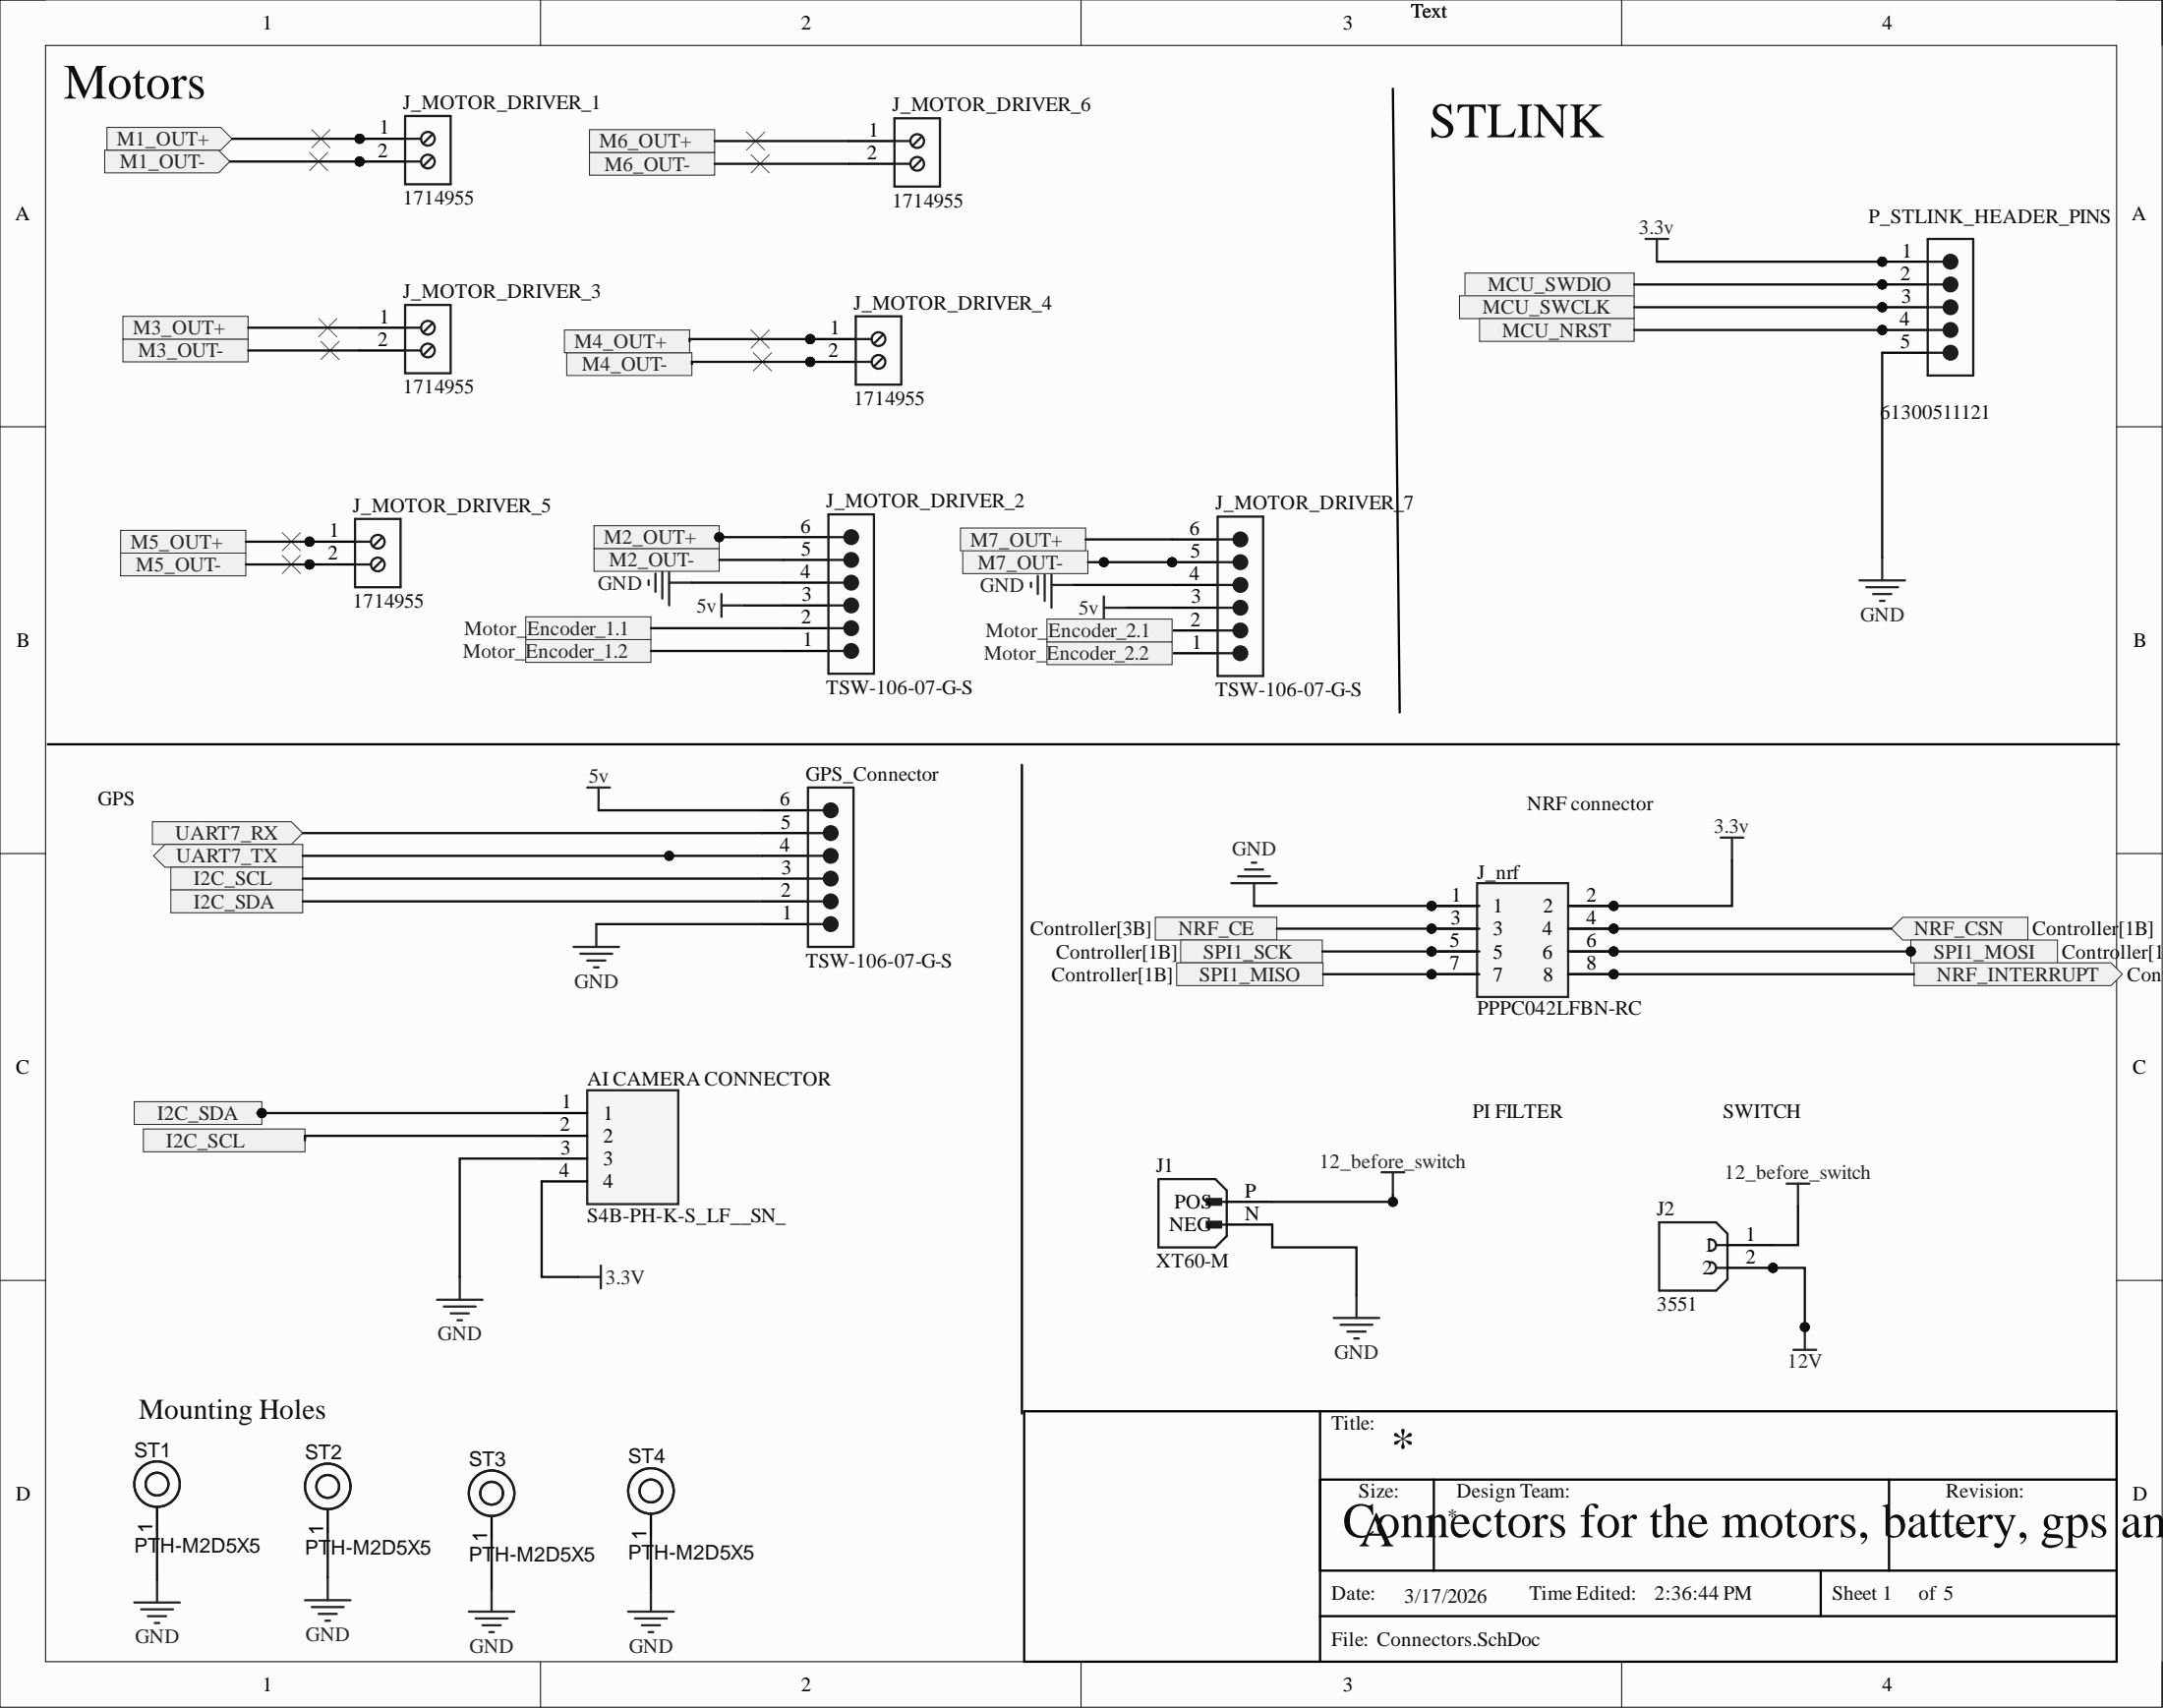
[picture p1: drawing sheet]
<svg xmlns="http://www.w3.org/2000/svg" width="241mm" height="190mm" viewBox="0 0 241 190" stroke-linecap="round" stroke-linejoin="round" font-family="sans-serif">
<path d="M0 0h241.2v190.4h-241.2z" fill-rule="evenodd" fill="#fcfcfc"/>
<path d="M0 0h241.2v190.4h-241.2z" fill="none" stroke="#000" stroke-width=".11"/>
<path d="M5.1 5.1h231v180.2h-231z" fill-rule="evenodd" fill="#fcfcfc"/>
<g fill="none" stroke="#000" stroke-width=".11">
<path d="M0 0h5.1M60.3 0v5.1M120.6 0v5.1M180.9 0v5.1M236.1 0h5.1v5.1M5.1 5.1h231v180.2h-231zM0 47.6h5.1M236.1 47.6h5.1M0 95.2h5.1M236.1 95.2h5.1M0 142.8h5.1M236.1 142.8h5.1"/>
<path d="M60.3 185.3v5.1M120.6 185.3v5.1M180.9 185.3v5.1M241.2 185.3v5.1"/>
</g>
<path d="M114.3 157.4h121.8v27.9h-121.8zM147.3 157.4v27.9M147.3 175.2h88.8M147.3 165h88.8M160 165v10.2M203.1 175.2v5.1M210.7 165v10.2M147.3 180.3h88.8" fill="none" stroke="#000" stroke-width=".25"/>
<path d="M11.7 16.7h12.7l1.2 1.3-1.2 1.3h-12.7z" fill-rule="evenodd" fill="#f0f0f0"/>
<path d="M11.7 16.7h12.7l1.2 1.3-1.2 1.3h-12.7z" fill="none" stroke="#262626" stroke-width=".11"/>
<path d="M11.9 14.2h12.7l1.3 1.3-1.3 1.2h-12.7z" fill-rule="evenodd" fill="#f0f0f0"/>
<path d="M11.9 14.2h12.7l1.3 1.3-1.3 1.2h-12.7z" fill="none" stroke="#262626" stroke-width=".11"/>
<path d="M13.7 37.8h14v2.6h-14z" fill-rule="evenodd" fill="#f0f0f0"/>
<path d="M13.7 37.8h14v2.6h-14z" fill="none" stroke="#262626" stroke-width=".11"/>
<path d="M13.7 35.3h14v2.5h-14z" fill-rule="evenodd" fill="#f0f0f0"/>
<path d="M13.7 35.3h14v2.5h-14z" fill="none" stroke="#262626" stroke-width=".11"/>
<path d="M63.2 39.3h14v2.6h-14z" fill-rule="evenodd" fill="#f0f0f0"/>
<path d="M63.2 39.3h14v2.6h-14z" fill="none" stroke="#262626" stroke-width=".11"/>
<path d="M63 36.8h13.9v2.5h-13.9z" fill-rule="evenodd" fill="#f0f0f0"/>
<path d="M63 36.8h13.9v2.5h-13.9z" fill="none" stroke="#262626" stroke-width=".11"/>
<path d="M13.5 61.7h13.9v2.5h-13.9z" fill-rule="evenodd" fill="#f0f0f0"/>
<path d="M13.5 61.7h13.9v2.5h-13.9z" fill="none" stroke="#262626" stroke-width=".11"/>
<path d="M13.5 59.1h13.9v2.6h-13.9z" fill-rule="evenodd" fill="#f0f0f0"/>
<path d="M13.5 59.1h13.9v2.6h-13.9z" fill="none" stroke="#262626" stroke-width=".11"/>
<path d="M17 91.6h15.5l1.3 1.3-1.3 1.3h-15.5z" fill-rule="evenodd" fill="#f0f0f0"/>
<path d="M17 91.6h15.5l1.3 1.3-1.3 1.3h-15.5z" fill="none" stroke="#262626" stroke-width=".11"/>
<path d="M17.1 95.5l1.3-1.3h15.4v2.5h-15.4z" fill-rule="evenodd" fill="#f0f0f0"/>
<path d="M17.1 95.5l1.3-1.3h15.4v2.5h-15.4z" fill="none" stroke="#262626" stroke-width=".11"/>
<path d="M65.5 87.8h2.5M66.8 87.8v2.6" fill="none" stroke="#262626" stroke-width=".25"/>
<path d="M19.1 96.7h14.7v2.6h-14.7z" fill-rule="evenodd" fill="#f0f0f0"/>
<path d="M19.1 96.7h14.7v2.6h-14.7z" fill="none" stroke="#262626" stroke-width=".11"/>
<path d="M19.1 99.3h14.7v2.5h-14.7z" fill-rule="evenodd" fill="#f0f0f0"/>
<path d="M19.1 99.3h14.7v2.5h-14.7z" fill="none" stroke="#262626" stroke-width=".11"/>
<path d="M5.3 83h231.1M114 85.3v72.4" fill="none" stroke="#000" stroke-width=".25"/>
<path d="M163.4 30.5h18.9v2.5h-18.9z" fill-rule="evenodd" fill="#f0f0f0"/>
<path d="M163.4 30.5h18.9v2.5h-18.9z" fill="none" stroke="#262626" stroke-width=".11"/>
<path d="M162.8 33h19.5v2.5h-19.5z" fill-rule="evenodd" fill="#f0f0f0"/>
<path d="M162.8 33h19.5v2.5h-19.5z" fill="none" stroke="#262626" stroke-width=".11"/>
<path d="M165.1 35.5h17.2v2.6h-17.2z" fill-rule="evenodd" fill="#f0f0f0"/>
<path d="M165.1 35.5h17.2v2.6h-17.2z" fill="none" stroke="#262626" stroke-width=".11"/>
<circle cx="210" cy="31.7" r=".51" fill="#0e0e0e"/>
<circle cx="210" cy="31.7" r=".51" fill="none" stroke="#0e0e0e" stroke-width=".11"/>
<circle cx="210" cy="29.2" r=".51" fill="#0e0e0e"/>
<circle cx="210" cy="29.2" r=".51" fill="none" stroke="#0e0e0e" stroke-width=".11"/>
<circle cx="210" cy="34.3" r=".51" fill="#0e0e0e"/>
<circle cx="210" cy="34.3" r=".51" fill="none" stroke="#0e0e0e" stroke-width=".11"/>
<circle cx="210" cy="36.8" r=".51" fill="#0e0e0e"/>
<circle cx="210" cy="36.8" r=".51" fill="none" stroke="#0e0e0e" stroke-width=".11"/>
<path d="M210 31.7h5.1" fill="none" stroke="#000" stroke-width=".25"/>
<circle cx="210" cy="31.7" r=".51" fill="#0e0e0e"/>
<circle cx="210" cy="31.7" r=".51" fill="none" stroke="#0e0e0e" stroke-width=".11"/>
<path d="M210 29.2h5.1" fill="none" stroke="#000" stroke-width=".25"/>
<circle cx="210" cy="29.2" r=".51" fill="#0e0e0e"/>
<circle cx="210" cy="29.2" r=".51" fill="none" stroke="#0e0e0e" stroke-width=".11"/>
<path d="M215.1 31.7h1.7" fill="none" stroke="#1c1c1c" stroke-width=".25"/>
<circle cx="217.6" cy="31.7" r=".76" fill="#1c1c1c"/>
<g fill="none" stroke="#1c1c1c" stroke-width=".25">
<path d="M215.1 29.2h1.7"/>
<circle cx="217.6" cy="31.7" r=".76"/>
</g>
<path d="M210 34.3h5.1" fill="none" stroke="#000" stroke-width=".25"/>
<circle cx="210" cy="34.3" r=".51" fill="#0e0e0e"/>
<circle cx="210" cy="34.3" r=".51" fill="none" stroke="#0e0e0e" stroke-width=".11"/>
<path d="M215.1 34.3h1.7" fill="none" stroke="#1c1c1c" stroke-width=".25"/>
<circle cx="217.6" cy="34.3" r=".76" fill="#1c1c1c"/>
<circle cx="217.6" cy="34.3" r=".76" fill="none" stroke="#1c1c1c" stroke-width=".25"/>
<path d="M210 36.8h5.1" fill="none" stroke="#000" stroke-width=".25"/>
<circle cx="210" cy="36.8" r=".51" fill="#0e0e0e"/>
<circle cx="210" cy="36.8" r=".51" fill="none" stroke="#0e0e0e" stroke-width=".11"/>
<path d="M215.1 36.8h1.7" fill="none" stroke="#1c1c1c" stroke-width=".25"/>
<circle cx="217.6" cy="36.8" r=".76" fill="#1c1c1c"/>
<g fill="none" stroke="#1c1c1c" stroke-width=".25">
<path d="M215.1 39.3h1.7"/>
<circle cx="217.6" cy="36.8" r=".76"/>
</g>
<path d="M210 39.3h5.1" fill="none" stroke="#000" stroke-width=".25"/>
<circle cx="217.6" cy="39.3" r=".76" fill="#1c1c1c"/>
<g fill="none" stroke="#1c1c1c" stroke-width=".25">
<path d="M215.1 26.6h5v15.3h-5z"/>
<circle cx="217.6" cy="39.3" r=".76"/>
</g>
<circle cx="217.6" cy="29.2" r=".76" fill="#1c1c1c"/>
<circle cx="217.6" cy="29.2" r=".76" fill="none" stroke="#1c1c1c" stroke-width=".25"/>
<path d="M183.6 26.6h2.5M184.8 26.6v2.6M207.4 64.7h5.1M208.2 65.5h3.6M209 66.3h2M209.7 67h.5M210 62.2v2.5" fill="none" stroke="#262626" stroke-width=".25"/>
<path d="M128.9 102.3h13.5v2.5h-13.5z" fill-rule="evenodd" fill="#f0f0f0"/>
<path d="M128.9 102.3h13.5v2.5h-13.5z" fill="none" stroke="#262626" stroke-width=".11"/>
<path d="M191.9 93.4h2.6M193.2 93.4v2.6" fill="none" stroke="#262626" stroke-width=".25"/>
<path d="M211 103.6l1.3-1.3h13.9v2.5h-13.9z" fill-rule="evenodd" fill="#f0f0f0"/>
<path d="M211 103.6l1.3-1.3h13.9v2.5h-13.9z" fill="none" stroke="#262626" stroke-width=".11"/>
<path d="M213.5 107.4h22l1.3 1.3-1.3 1.2h-22z" fill-rule="evenodd" fill="#f0f0f0"/>
<path d="M213.5 107.4h22l1.3 1.3-1.3 1.2h-22z" fill="none" stroke="#262626" stroke-width=".11"/>
<path d="M15 122.9h14.2v2.5h-14.2z" fill-rule="evenodd" fill="#f0f0f0"/>
<path d="M15 122.9h14.2v2.5h-14.2z" fill="none" stroke="#262626" stroke-width=".11"/>
<circle cx="29.2" cy="124.1" r=".51" fill="#0e0e0e"/>
<circle cx="29.2" cy="124.1" r=".51" fill="none" stroke="#0e0e0e" stroke-width=".11"/>
<path d="M16 125.9h18v2.6h-18z" fill-rule="evenodd" fill="#f0f0f0"/>
<path d="M16 125.9h18v2.6h-18z" fill="none" stroke="#262626" stroke-width=".11"/>
<g fill="none" stroke="#262626" stroke-width=".25">
<path d="M137.4 98.5h5M138.1 97.7h3.6M138.9 97h2M139.6 96.2h.6M139.9 98.5v2.5M64 105.6h5.1M64.7 106.4h3.6M65.5 107.1h2M66.3 107.9h.5M66.5 103.1v2.5M154.1 130.7h2.6M155.4 130.7v2.6"/>
<path d="M48.7 145h5.1M49.5 145.7h3.6M50.3 146.5h2M51 147.3h.5M51.3 142.4v2.6M64.5 142.4h2.5M67 141.2v2.5M148.8 147h5.1M149.5 147.8h3.6M150.3 148.5h2M151.1 149.3h.5M151.3 144.5v2.5"/>
</g>
<path d="M155.4 9.9l.7 69.6" fill="none" stroke="#000" stroke-width=".25"/>
<path d="M131.7 104.8h15.8v2.6h-15.8z" fill-rule="evenodd" fill="#f0f0f0"/>
<path d="M131.7 104.8h15.8v2.6h-15.8z" fill="none" stroke="#262626" stroke-width=".11"/>
<path d="M131.3 107.4h16.3v2.5h-16.3z" fill-rule="evenodd" fill="#f0f0f0"/>
<path d="M131.3 107.4h16.3v2.5h-16.3z" fill="none" stroke="#262626" stroke-width=".11"/>
<path d="M213.2 104.8h16.3v2.6h-16.3z" fill-rule="evenodd" fill="#f0f0f0"/>
<path d="M213.2 104.8h16.3v2.6h-16.3z" fill="none" stroke="#262626" stroke-width=".11"/>
<circle cx="213.2" cy="106.1" r=".51" fill="#0e0e0e"/>
<circle cx="213.2" cy="106.1" r=".51" fill="none" stroke="#0e0e0e" stroke-width=".11"/>
<g fill="none" stroke="#4c4c4c" stroke-width=".11">
<path d="M34.5 17l2.1 2M34.8 14.5l2 2M36.6 17l-2.1 2M36.8 14.5l-2 2M83.3 14.7l2 2M83.8 17.3l2 2M85.3 14.7l-2 2M85.8 17.3l-2 2M35.5 35.5l2.1 2.1M35.8 38.1l2 2M37.6 35.5l-2.1 2.1M37.8 38.1l-2 2"/>
<path d="M83.8 36.8l2 2M84 39.3l2.1 2.1M85.8 36.8l-2 2M86.1 39.3l-2.1 2.1M31.5 59.4l2 2M33.5 59.4l-2 2M31.5 61.9l2 2.1M33.5 61.9l-2 2.1"/>
</g>
<path d="M65.5 121.6h10.2v12.7h-10.2z" fill-rule="evenodd" fill="#f5f5f5"/>
<path d="M65.5 121.6h10.2v12.7h-10.2z" fill="none" stroke="#262626" stroke-width=".25"/>
<path d="M60.4 124.1h5.1M60.4 126.7h5.1M60.4 129.2h5.1M60.4 131.8h5.1" fill="none" stroke="#000" stroke-width=".25"/>
<circle cx="34.5" cy="60.4" r=".51" fill="#0e0e0e"/>
<circle cx="34.5" cy="60.4" r=".51" fill="none" stroke="#0e0e0e" stroke-width=".11"/>
<circle cx="34.5" cy="63" r=".51" fill="#0e0e0e"/>
<circle cx="34.5" cy="63" r=".51" fill="none" stroke="#0e0e0e" stroke-width=".11"/>
<path d="M34.5 60.4h5.1" fill="none" stroke="#000" stroke-width=".25"/>
<circle cx="34.5" cy="60.4" r=".51" fill="#0e0e0e"/>
<circle cx="34.5" cy="60.4" r=".51" fill="none" stroke="#0e0e0e" stroke-width=".11"/>
<path d="M34.5 63h5.1" fill="none" stroke="#000" stroke-width=".25"/>
<circle cx="34.5" cy="63" r=".51" fill="#0e0e0e"/>
<circle cx="34.5" cy="63" r=".51" fill="none" stroke="#0e0e0e" stroke-width=".11"/>
<circle cx="42.1" cy="60.4" r=".76" fill="#fefefe"/>
<g fill="none" stroke="#1c1c1c" stroke-width=".25">
<path d="M42.7 59.9l-1.1 1.1"/>
<circle cx="42.1" cy="60.4" r=".76"/>
</g>
<circle cx="42.1" cy="63" r=".76" fill="#fefefe"/>
<g fill="none" stroke="#1c1c1c" stroke-width=".25">
<path d="M39.6 57.9h5.1v7.6h-5.1zM39.6 60.4h1.8M39.6 63h1.8M42.7 62.4l-1.1 1.1"/>
<circle cx="42.1" cy="63" r=".76"/>
</g>
<path d="M40.1 36.6h5.1M40.1 39.1h5.1" fill="none" stroke="#000" stroke-width=".25"/>
<circle cx="47.7" cy="36.6" r=".76" fill="#fefefe"/>
<g fill="none" stroke="#1c1c1c" stroke-width=".25">
<path d="M48.3 36l-1.1 1.1"/>
<circle cx="47.7" cy="36.6" r=".76"/>
</g>
<circle cx="47.7" cy="39.1" r=".76" fill="#fefefe"/>
<g fill="none" stroke="#1c1c1c" stroke-width=".25">
<path d="M45.2 36.6h1.8M45.2 39.1h1.8M45.2 34h5.1v7.6h-5.1zM48.3 38.6l-1.1 1"/>
<circle cx="47.7" cy="39.1" r=".76"/>
</g>
<circle cx="40.1" cy="15.5" r=".51" fill="#0e0e0e"/>
<circle cx="40.1" cy="15.5" r=".51" fill="none" stroke="#0e0e0e" stroke-width=".11"/>
<circle cx="40.1" cy="18" r=".51" fill="#0e0e0e"/>
<circle cx="40.1" cy="18" r=".51" fill="none" stroke="#0e0e0e" stroke-width=".11"/>
<path d="M40.1 15.5h5.1" fill="none" stroke="#000" stroke-width=".25"/>
<circle cx="40.1" cy="15.5" r=".51" fill="#0e0e0e"/>
<circle cx="40.1" cy="15.5" r=".51" fill="none" stroke="#0e0e0e" stroke-width=".11"/>
<path d="M40.1 18h5.1" fill="none" stroke="#000" stroke-width=".25"/>
<circle cx="40.1" cy="18" r=".51" fill="#0e0e0e"/>
<circle cx="40.1" cy="18" r=".51" fill="none" stroke="#0e0e0e" stroke-width=".11"/>
<circle cx="47.7" cy="15.5" r=".76" fill="#fefefe"/>
<g fill="none" stroke="#1c1c1c" stroke-width=".25">
<path d="M48.3 14.9l-1.1 1.1"/>
<circle cx="47.7" cy="15.5" r=".76"/>
</g>
<circle cx="47.7" cy="18" r=".76" fill="#fefefe"/>
<g fill="none" stroke="#1c1c1c" stroke-width=".25">
<path d="M45.2 15.5h1.8M45.2 18h1.8M45.2 12.9h5.1v7.7h-5.1zM48.3 17.5l-1.1 1.1"/>
<circle cx="47.7" cy="18" r=".76"/>
</g>
<path d="M94.7 15.7h5.1M94.7 18.3h5.1" fill="none" stroke="#000" stroke-width=".25"/>
<circle cx="102.3" cy="15.7" r=".76" fill="#fefefe"/>
<g fill="none" stroke="#1c1c1c" stroke-width=".25">
<path d="M102.9 15.2l-1.1 1.1"/>
<circle cx="102.3" cy="15.7" r=".76"/>
</g>
<circle cx="102.3" cy="18.3" r=".76" fill="#fefefe"/>
<g fill="none" stroke="#1c1c1c" stroke-width=".25">
<path d="M99.8 15.7h1.8M99.8 18.3h1.8M99.8 13.2h5.1v7.6h-5.1zM102.9 17.7l-1.1 1.1"/>
<circle cx="102.3" cy="18.3" r=".76"/>
</g>
<circle cx="90.4" cy="37.8" r=".51" fill="#0e0e0e"/>
<circle cx="90.4" cy="37.8" r=".51" fill="none" stroke="#0e0e0e" stroke-width=".11"/>
<circle cx="90.4" cy="40.4" r=".51" fill="#0e0e0e"/>
<circle cx="90.4" cy="40.4" r=".51" fill="none" stroke="#0e0e0e" stroke-width=".11"/>
<path d="M90.4 37.8h5.1" fill="none" stroke="#000" stroke-width=".25"/>
<circle cx="90.4" cy="37.8" r=".51" fill="#0e0e0e"/>
<circle cx="90.4" cy="37.8" r=".51" fill="none" stroke="#0e0e0e" stroke-width=".11"/>
<path d="M90.4 40.4h5.1" fill="none" stroke="#000" stroke-width=".25"/>
<circle cx="90.4" cy="40.4" r=".51" fill="#0e0e0e"/>
<circle cx="90.4" cy="40.4" r=".51" fill="none" stroke="#0e0e0e" stroke-width=".11"/>
<circle cx="98" cy="37.8" r=".76" fill="#fefefe"/>
<g fill="none" stroke="#1c1c1c" stroke-width=".25">
<path d="M98.5 37.3l-1 1.1"/>
<circle cx="98" cy="37.8" r=".76"/>
</g>
<circle cx="98" cy="40.4" r=".76" fill="#fefefe"/>
<g fill="none" stroke="#1c1c1c" stroke-width=".25">
<path d="M95.5 37.8h1.7M95.5 35.3h5v7.6h-5zM98.5 39.8l-1 1.1M95.5 40.4h1.7"/>
<circle cx="98" cy="40.4" r=".76"/>
</g>
<path d="M134.6 136.3h1.6v.6h-1.6z" fill-rule="evenodd" fill="#1c1c1c"/>
<path d="M134.6 136.3h1.6v.6h-1.6z" fill="none" stroke="#1c1c1c" stroke-width=".25"/>
<path d="M134.6 133.7h1.6v.7h-1.6z" fill-rule="evenodd" fill="#1c1c1c"/>
<path d="M129.2 131.5h6.4l1.3 1.3v5.1l-1.3 1.2h-6.4zM134.6 133.7h1.6v.7h-1.6zM134.9 136.6h2M134.9 134h2" fill="none" stroke="#1c1c1c" stroke-width=".25"/>
<path d="M136.9 134h5M136.9 136.6h5" fill="none" stroke="#000" stroke-width=".25"/>
<circle cx="130.8" cy="62.7" r=".51" fill="#0e0e0e"/>
<circle cx="130.8" cy="62.7" r=".51" fill="none" stroke="#0e0e0e" stroke-width=".11"/>
<path d="M130.8 72.9h5M130.8 70.3h5M130.8 67.8h5M130.8 65.2h5M130.8 62.7h5" fill="none" stroke="#000" stroke-width=".25"/>
<circle cx="130.8" cy="62.7" r=".51" fill="#0e0e0e"/>
<circle cx="130.8" cy="62.7" r=".51" fill="none" stroke="#0e0e0e" stroke-width=".11"/>
<path d="M130.8 60.2h5" fill="none" stroke="#000" stroke-width=".25"/>
<path d="M135.8 72.9h1.8" fill="none" stroke="#1c1c1c" stroke-width=".25"/>
<circle cx="138.4" cy="72.9" r=".76" fill="#1c1c1c"/>
<g fill="none" stroke="#1c1c1c" stroke-width=".25">
<path d="M135.8 57.6h5.1v17.8h-5.1zM135.8 70.3h1.8"/>
<circle cx="138.4" cy="72.9" r=".76"/>
</g>
<circle cx="138.4" cy="70.3" r=".76" fill="#1c1c1c"/>
<g fill="none" stroke="#1c1c1c" stroke-width=".25">
<path d="M135.8 67.8h1.8M135.8 65.2h1.8"/>
<circle cx="138.4" cy="70.3" r=".76"/>
</g>
<circle cx="138.4" cy="67.8" r=".76" fill="#1c1c1c"/>
<circle cx="138.4" cy="67.8" r=".76" fill="none" stroke="#1c1c1c" stroke-width=".25"/>
<circle cx="138.4" cy="65.2" r=".76" fill="#1c1c1c"/>
<g fill="none" stroke="#1c1c1c" stroke-width=".25">
<path d="M135.8 62.7h1.8M135.8 60.2h1.8"/>
<circle cx="138.4" cy="65.2" r=".76"/>
</g>
<circle cx="138.4" cy="62.7" r=".76" fill="#1c1c1c"/>
<circle cx="138.4" cy="62.7" r=".76" fill="none" stroke="#1c1c1c" stroke-width=".25"/>
<circle cx="138.4" cy="60.2" r=".76" fill="#1c1c1c"/>
<circle cx="138.4" cy="60.2" r=".76" fill="none" stroke="#1c1c1c" stroke-width=".25"/>
<path d="M115 65v.5M115.8 64.2v2.1M116.5 63.5v3.5M117.3 62.7v5.1M117.3 65.2h2.5M123.1 66.5v2.6M123.1 67.8h2.6" fill="none" stroke="#262626" stroke-width=".25"/>
<path d="M107.4 61.4h14v2.6h-14z" fill-rule="evenodd" fill="#f0f0f0"/>
<path d="M107.4 61.4h14v2.6h-14z" fill="none" stroke="#262626" stroke-width=".11"/>
<path d="M107.1 58.9h14v2.5h-14z" fill-rule="evenodd" fill="#f0f0f0"/>
<path d="M107.1 58.9h14v2.5h-14z" fill="none" stroke="#262626" stroke-width=".11"/>
<path d="M116.8 71.6h14v2.5h-14z" fill-rule="evenodd" fill="#f0f0f0"/>
<path d="M116.8 71.6h14v2.5h-14z" fill="none" stroke="#262626" stroke-width=".11"/>
<path d="M116.8 69.1h14v2.5h-14z" fill-rule="evenodd" fill="#f0f0f0"/>
<path d="M116.8 69.1h14v2.5h-14z" fill="none" stroke="#262626" stroke-width=".11"/>
<path d="M72.4 64.7v.5M73.1 64v2M73.9 63.2v3.6M74.6 62.4v5.1M74.6 65h2.6M80.5 66.3v2.5M80.5 67.5h2.5" fill="none" stroke="#262626" stroke-width=".25"/>
<path d="M65.8 17h13.9v2.5h-13.9z" fill-rule="evenodd" fill="#f0f0f0"/>
<path d="M65.8 17h13.9v2.5h-13.9z" fill="none" stroke="#262626" stroke-width=".11"/>
<path d="M65.8 14.5h13.9v2.5h-13.9z" fill-rule="evenodd" fill="#f0f0f0"/>
<path d="M65.8 14.5h13.9v2.5h-13.9z" fill="none" stroke="#262626" stroke-width=".11"/>
<path d="M58.7 71.3h13.9v2.6h-13.9z" fill-rule="evenodd" fill="#f0f0f0"/>
<path d="M58.7 71.3h13.9v2.6h-13.9z" fill="none" stroke="#262626" stroke-width=".11"/>
<path d="M58.7 68.8h13.9v2.5h-13.9z" fill-rule="evenodd" fill="#f0f0f0"/>
<path d="M58.7 68.8h13.9v2.5h-13.9z" fill="none" stroke="#262626" stroke-width=".11"/>
<path d="M87.3 59.9h5.1M87.3 72.6h5.1M87.3 70.1h5.1M87.3 67.5h5.1M87.3 65h5.1M87.3 62.4h5.1" fill="none" stroke="#000" stroke-width=".25"/>
<path d="M92.4 72.6h1.8" fill="none" stroke="#1c1c1c" stroke-width=".25"/>
<circle cx="95" cy="72.6" r=".76" fill="#1c1c1c"/>
<g fill="none" stroke="#1c1c1c" stroke-width=".25">
<path d="M92.4 57.4h5.1v17.7h-5.1zM92.4 70.1h1.8"/>
<circle cx="95" cy="72.6" r=".76"/>
</g>
<circle cx="95" cy="70.1" r=".76" fill="#1c1c1c"/>
<g fill="none" stroke="#1c1c1c" stroke-width=".25">
<path d="M92.4 67.5h1.8M92.4 65h1.8"/>
<circle cx="95" cy="70.1" r=".76"/>
</g>
<circle cx="95" cy="67.5" r=".76" fill="#1c1c1c"/>
<circle cx="95" cy="67.5" r=".76" fill="none" stroke="#1c1c1c" stroke-width=".25"/>
<circle cx="95" cy="65" r=".76" fill="#1c1c1c"/>
<g fill="none" stroke="#1c1c1c" stroke-width=".25">
<path d="M92.4 59.9h1.8M92.4 62.4h1.8"/>
<circle cx="95" cy="65" r=".76"/>
</g>
<circle cx="95" cy="62.4" r=".76" fill="#1c1c1c"/>
<circle cx="95" cy="62.4" r=".76" fill="none" stroke="#1c1c1c" stroke-width=".25"/>
<circle cx="95" cy="59.9" r=".76" fill="#1c1c1c"/>
<circle cx="95" cy="59.9" r=".76" fill="none" stroke="#1c1c1c" stroke-width=".25"/>
<circle cx="197.8" cy="141.4" r=".51" fill="#0e0e0e"/>
<circle cx="197.8" cy="141.4" r=".51" fill="none" stroke="#0e0e0e" stroke-width=".11"/>
<path d="M185.1 136.3h6.3l1.3 1.3v5.1l-1.3 1.3h-6.3zM190.8 138.2a.63 .63 0 0 1 .6 .7 .63 .63 0 0 1-.6 .6M191.4 138.9h1.3M190.8 140.8a.63 .63 0 0 1 .6 .6M191.4 141.4a.62 .62 0 0 1-.6 .6M191.4 141.4h1.3" fill="none" stroke="#1c1c1c" stroke-width=".25"/>
<path d="M192.7 138.9h5.1M192.7 141.4h5.1" fill="none" stroke="#000" stroke-width=".25"/>
<circle cx="197.8" cy="141.4" r=".51" fill="#0e0e0e"/>
<circle cx="197.8" cy="141.4" r=".51" fill="none" stroke="#0e0e0e" stroke-width=".11"/>
<path d="M199.3 132h2.6M200.6 132v2.6M200.1 150.6h2.5M201.3 148v2.6" fill="none" stroke="#262626" stroke-width=".25"/>
<circle cx="201.3" cy="148" r=".51" fill="#0e0e0e"/>
<circle cx="201.3" cy="148" r=".51" fill="none" stroke="#0e0e0e" stroke-width=".11"/>
<path d="M85.1 98h5M85.1 95.5h5M85.1 92.9h5M85.1 90.4h5M85.1 103.1h5M85.1 100.5h5M17.5 168.1v2.5M36.6 168.3v2.6M54.8 169.1v2.5M72.6 168.8v2.6" fill="none" stroke="#000" stroke-width=".25"/>
<g fill="none" stroke="#1c1c1c" stroke-width=".25">
<path d="M90.1 103.1h1.8"/>
<circle cx="17.5" cy="165.5" r="2.54"/>
<circle cx="17.5" cy="165.5" r="1.27"/>
<circle cx="36.6" cy="165.8" r="2.54"/>
<circle cx="36.6" cy="165.8" r="1.27"/>
<circle cx="54.8" cy="166.5" r="2.54"/>
<circle cx="54.8" cy="166.5" r="1.27"/>
<circle cx="72.6" cy="166.3" r="2.54"/>
<circle cx="72.6" cy="166.3" r="1.27"/>
</g>
<g fill="none" stroke="#262626" stroke-width=".25">
<path d="M15 178.7h5.1M15.7 179.5h3.6M17.5 176.2v2.5M34 178.5h5.1M34.8 179.2h3.5M36.6 175.9v2.6M52.3 179.7h5.1M54.8 177.2v2.5M70.1 179.7h5.1M72.6 177.2v2.5M16.5 180.3h2M17.3 181h.5"/>
<path d="M35.5 180h2.1M36.3 180.8h.5M53.1 180.5h3.5M53.8 181.3h2.1M54.6 182h.5M70.8 180.5h3.6M71.6 181.3h2M72.4 182h.5"/>
</g>
<circle cx="92.7" cy="103.1" r=".76" fill="#1c1c1c"/>
<g fill="none" stroke="#1c1c1c" stroke-width=".25">
<path d="M90.1 87.8h5.1v17.8h-5.1zM90.1 100.5h1.8"/>
<circle cx="92.7" cy="103.1" r=".76"/>
</g>
<circle cx="92.7" cy="100.5" r=".76" fill="#1c1c1c"/>
<g fill="none" stroke="#1c1c1c" stroke-width=".25">
<path d="M90.1 98h1.8M90.1 95.5h1.8"/>
<circle cx="92.7" cy="100.5" r=".76"/>
</g>
<circle cx="92.7" cy="98" r=".76" fill="#1c1c1c"/>
<circle cx="92.7" cy="98" r=".76" fill="none" stroke="#1c1c1c" stroke-width=".25"/>
<circle cx="92.7" cy="95.5" r=".76" fill="#1c1c1c"/>
<g fill="none" stroke="#1c1c1c" stroke-width=".25">
<path d="M90.1 92.9h1.8M90.1 90.4h1.8"/>
<circle cx="92.7" cy="95.5" r=".76"/>
</g>
<circle cx="92.7" cy="92.9" r=".76" fill="#1c1c1c"/>
<circle cx="92.7" cy="92.9" r=".76" fill="none" stroke="#1c1c1c" stroke-width=".25"/>
<circle cx="92.7" cy="90.4" r=".76" fill="#1c1c1c"/>
<circle cx="92.7" cy="90.4" r=".76" fill="none" stroke="#1c1c1c" stroke-width=".25"/>
<path d="M66.3 61.2h13.9v2.5h-13.9z" fill-rule="evenodd" fill="#f0f0f0"/>
<path d="M66.3 61.2h13.9v2.5h-13.9z" fill="none" stroke="#262626" stroke-width=".11"/>
<path d="M66.3 58.6h13.9v2.6h-13.9z" fill-rule="evenodd" fill="#f0f0f0"/>
<path d="M66.3 58.6h13.9v2.6h-13.9z" fill="none" stroke="#262626" stroke-width=".11"/>
<circle cx="80.2" cy="59.9" r=".51" fill="#0e0e0e"/>
<circle cx="80.2" cy="59.9" r=".51" fill="none" stroke="#0e0e0e" stroke-width=".11"/>
<circle cx="159.7" cy="106.1" r=".51" fill="#0e0e0e"/>
<circle cx="159.7" cy="106.1" r=".51" fill="none" stroke="#0e0e0e" stroke-width=".11"/>
<circle cx="159.7" cy="108.7" r=".51" fill="#0e0e0e"/>
<circle cx="159.7" cy="108.7" r=".51" fill="none" stroke="#0e0e0e" stroke-width=".11"/>
<circle cx="180" cy="106.1" r=".51" fill="#0e0e0e"/>
<circle cx="180" cy="106.1" r=".51" fill="none" stroke="#0e0e0e" stroke-width=".11"/>
<circle cx="180" cy="108.7" r=".51" fill="#0e0e0e"/>
<circle cx="180" cy="108.7" r=".51" fill="none" stroke="#0e0e0e" stroke-width=".11"/>
<path d="M164.8 98.5h10.1v12.7h-10.1z" fill-rule="evenodd" fill="#f5f5f5"/>
<path d="M164.8 98.5h10.1v12.7h-10.1z" fill="none" stroke="#262626" stroke-width=".25"/>
<path d="M159.7 101h5.1M159.7 103.6h5.1M159.7 106.1h5.1" fill="none" stroke="#000" stroke-width=".25"/>
<circle cx="159.7" cy="106.1" r=".51" fill="#0e0e0e"/>
<circle cx="159.7" cy="106.1" r=".51" fill="none" stroke="#0e0e0e" stroke-width=".11"/>
<path d="M159.7 108.7h5.1" fill="none" stroke="#000" stroke-width=".25"/>
<circle cx="159.7" cy="108.7" r=".51" fill="#0e0e0e"/>
<circle cx="159.7" cy="108.7" r=".51" fill="none" stroke="#0e0e0e" stroke-width=".11"/>
<path d="M174.9 101h5.1M174.9 103.6h5.1M174.9 106.1h5.1" fill="none" stroke="#000" stroke-width=".25"/>
<circle cx="180" cy="106.1" r=".51" fill="#0e0e0e"/>
<circle cx="180" cy="106.1" r=".51" fill="none" stroke="#0e0e0e" stroke-width=".11"/>
<path d="M174.9 108.7h5.1" fill="none" stroke="#000" stroke-width=".25"/>
<circle cx="180" cy="108.7" r=".51" fill="#0e0e0e"/>
<circle cx="180" cy="108.7" r=".51" fill="none" stroke="#0e0e0e" stroke-width=".11"/>
<path d="M25.6 18h15.3" fill="none" stroke="#0e0e0e" stroke-width=".25"/>
<circle cx="40.1" cy="18" r=".51" fill="#0e0e0e"/>
<circle cx="40.1" cy="18" r=".51" fill="none" stroke="#0e0e0e" stroke-width=".11"/>
<path d="M79.7 18.3h15M27.7 39.1h12.4M90.9 40.4h-13.7v.2" fill="none" stroke="#0e0e0e" stroke-width=".25"/>
<circle cx="90.4" cy="40.4" r=".51" fill="#0e0e0e"/>
<circle cx="90.4" cy="40.4" r=".51" fill="none" stroke="#0e0e0e" stroke-width=".11"/>
<path d="M27.4 63h7.6" fill="none" stroke="#0e0e0e" stroke-width=".25"/>
<circle cx="34.5" cy="63" r=".51" fill="#0e0e0e"/>
<circle cx="34.5" cy="63" r=".51" fill="none" stroke="#0e0e0e" stroke-width=".11"/>
<path d="M33.8 95.5h40.8v.2M33.8 92.9h51.3" fill="none" stroke="#0e0e0e" stroke-width=".25"/>
<circle cx="74.6" cy="95.5" r=".51" fill="#0e0e0e"/>
<circle cx="74.6" cy="95.5" r=".51" fill="none" stroke="#0e0e0e" stroke-width=".11"/>
<path d="M182.3 31.7h27.9M33.8 100.5h51.3" fill="none" stroke="#0e0e0e" stroke-width=".25"/>
<circle cx="210" cy="31.7" r=".51" fill="#0e0e0e"/>
<circle cx="210" cy="31.7" r=".51" fill="none" stroke="#0e0e0e" stroke-width=".11"/>
<path d="M182.3 34.3h27.9" fill="none" stroke="#0e0e0e" stroke-width=".25"/>
<circle cx="210" cy="34.3" r=".51" fill="#0e0e0e"/>
<circle cx="210" cy="34.3" r=".51" fill="none" stroke="#0e0e0e" stroke-width=".11"/>
<path d="M182.3 36.8h27.9" fill="none" stroke="#0e0e0e" stroke-width=".25"/>
<circle cx="210" cy="36.8" r=".51" fill="#0e0e0e"/>
<circle cx="210" cy="36.8" r=".51" fill="none" stroke="#0e0e0e" stroke-width=".11"/>
<path d="M175.2 106.1h38.3" fill="none" stroke="#0e0e0e" stroke-width=".25"/>
<circle cx="180" cy="106.1" r=".51" fill="#0e0e0e"/>
<circle cx="180" cy="106.1" r=".51" fill="none" stroke="#0e0e0e" stroke-width=".11"/>
<circle cx="213.2" cy="106.1" r=".51" fill="#0e0e0e"/>
<circle cx="213.2" cy="106.1" r=".51" fill="none" stroke="#0e0e0e" stroke-width=".11"/>
<path d="M184.8 29.2h25.4M210 39.3v22.9M60.4 131.8v10.6h4.1M60.4 129.2h-9.1v13.2" fill="none" stroke="#0e0e0e" stroke-width=".25"/>
<circle cx="210" cy="29.2" r=".51" fill="#0e0e0e"/>
<circle cx="210" cy="29.2" r=".51" fill="none" stroke="#0e0e0e" stroke-width=".11"/>
<path d="M175.2 103.6h35.8M175.2 108.7h38.3" fill="none" stroke="#0e0e0e" stroke-width=".25"/>
<circle cx="180" cy="108.7" r=".51" fill="#0e0e0e"/>
<circle cx="180" cy="108.7" r=".51" fill="none" stroke="#0e0e0e" stroke-width=".11"/>
<path d="M27.4 60.4h7.6" fill="none" stroke="#0e0e0e" stroke-width=".25"/>
<circle cx="34.5" cy="60.4" r=".51" fill="#0e0e0e"/>
<circle cx="34.5" cy="60.4" r=".51" fill="none" stroke="#0e0e0e" stroke-width=".11"/>
<path d="M27.7 36.6h12.4M90.9 37.8h-14v.3" fill="none" stroke="#0e0e0e" stroke-width=".25"/>
<circle cx="90.4" cy="37.8" r=".51" fill="#0e0e0e"/>
<circle cx="90.4" cy="37.8" r=".51" fill="none" stroke="#0e0e0e" stroke-width=".11"/>
<path d="M25.9 15.5h15" fill="none" stroke="#0e0e0e" stroke-width=".25"/>
<circle cx="40.1" cy="15.5" r=".51" fill="#0e0e0e"/>
<circle cx="40.1" cy="15.5" r=".51" fill="none" stroke="#0e0e0e" stroke-width=".11"/>
<path d="M79.7 15.7h15M66.8 90.4h18.3M74.6 95.5h10.5M193.2 96v5h-18M66.5 103.1h18.6M60.4 126.7h-26.4v.5" fill="none" stroke="#0e0e0e" stroke-width=".25"/>
<circle cx="74.6" cy="95.5" r=".51" fill="#0e0e0e"/>
<circle cx="74.6" cy="95.5" r=".51" fill="none" stroke="#0e0e0e" stroke-width=".11"/>
<path d="M28.7 124.1h31.7" fill="none" stroke="#0e0e0e" stroke-width=".25"/>
<circle cx="29.2" cy="124.1" r=".51" fill="#0e0e0e"/>
<circle cx="29.2" cy="124.1" r=".51" fill="none" stroke="#0e0e0e" stroke-width=".11"/>
<path d="M155.4 133.3v1" fill="none" stroke="#0e0e0e" stroke-width=".25"/>
<circle cx="155.4" cy="134" r=".51" fill="#0e0e0e"/>
<circle cx="155.4" cy="134" r=".51" fill="none" stroke="#0e0e0e" stroke-width=".11"/>
<path d="M141.9 134h13.5" fill="none" stroke="#0e0e0e" stroke-width=".25"/>
<circle cx="155.4" cy="134" r=".51" fill="#0e0e0e"/>
<circle cx="155.4" cy="134" r=".51" fill="none" stroke="#0e0e0e" stroke-width=".11"/>
<path d="M119.8 65.2h11M121.1 60.2h9.7M123.1 62.4v.3h7.9M125.7 67.8h5.1M141.9 136.6v2.5h9.4v5.4" fill="none" stroke="#0e0e0e" stroke-width=".25"/>
<circle cx="123.1" cy="62.7" r=".51" fill="#0e0e0e"/>
<circle cx="123.1" cy="62.7" r=".51" fill="none" stroke="#0e0e0e" stroke-width=".11"/>
<circle cx="130.8" cy="62.7" r=".51" fill="#0e0e0e"/>
<circle cx="130.8" cy="62.7" r=".51" fill="none" stroke="#0e0e0e" stroke-width=".11"/>
<path d="M121.4 62.7h1.7" fill="none" stroke="#0e0e0e" stroke-width=".25"/>
<circle cx="123.1" cy="62.7" r=".51" fill="#0e0e0e"/>
<circle cx="123.1" cy="62.7" r=".51" fill="none" stroke="#0e0e0e" stroke-width=".11"/>
<path d="M87.3 59.9h-7.3v.3" fill="none" stroke="#0e0e0e" stroke-width=".25"/>
<circle cx="80.2" cy="59.9" r=".51" fill="#0e0e0e"/>
<circle cx="80.2" cy="59.9" r=".51" fill="none" stroke="#0e0e0e" stroke-width=".11"/>
<path d="M72.6 72.6h14.7M72.6 70.1h14.7M77.2 65h10.1M80.2 62.4h7.1M83 67.5h4.3M200.6 134.6v4.3h-2.8M197.5 141.4h3.8v6.9" fill="none" stroke="#0e0e0e" stroke-width=".25"/>
<circle cx="197.8" cy="141.4" r=".51" fill="#0e0e0e"/>
<circle cx="197.8" cy="141.4" r=".51" fill="none" stroke="#0e0e0e" stroke-width=".11"/>
<circle cx="201.3" cy="148" r=".51" fill="#0e0e0e"/>
<circle cx="201.3" cy="148" r=".51" fill="none" stroke="#0e0e0e" stroke-width=".11"/>
<path d="M33.8 98h51.3M139.9 101h25.1M142.4 103.6h22.6M147.5 106.1h17.5M17.5 170.6v5.6M36.6 170.9v5M54.8 171.6v5.6M72.6 171.4v5.8" fill="none" stroke="#0e0e0e" stroke-width=".25"/>
<circle cx="159.7" cy="106.1" r=".51" fill="#0e0e0e"/>
<circle cx="159.7" cy="106.1" r=".51" fill="none" stroke="#0e0e0e" stroke-width=".11"/>
<path d="M147.6 108.7h17.4" fill="none" stroke="#0e0e0e" stroke-width=".25"/>
<circle cx="159.7" cy="108.7" r=".51" fill="#0e0e0e"/>
<circle cx="159.7" cy="108.7" r=".51" fill="none" stroke="#0e0e0e" stroke-width=".11"/>
<g font-size="5.5" fill="#0e0e0e">
<text x="7.1" y="11">Motors</text>
<text x="159.4" y="15.3">STLINK</text>
<text x="155.1" y="163.1">*</text>
<text x="149.8" y="171.5">Connectors for the motors, battery, gps</text>
<text x="151.6" y="172.5">A</text>
<text x="236.6" y="171.5">and</text>
</g>
<text font-size="3.2" fill="#0e0e0e" x="15.5" y="158.3">Mounting Holes</text>
<g font-size="2.3">
<text x="29.3" y="3.3">1</text>
<text x="89.4" y="3.3">2</text>
<text x="149.8" y="3.3">3</text>
<text x="210" y="3.3">4</text>
<text x="42.1" y="17.5">2</text>
<text x="42.3" y="15">1</text>
<text x="96.7" y="17.8">2</text>
<text x="96.9" y="15.2">1</text>
<text x="1.7" y="24.5">A</text>
<text x="212.2" y="28.7">1</text>
<text x="237.8" y="24.5">A</text>
<text x="212" y="31.2">2</text>
<text x="212.1" y="33.8">3</text>
<text x="42.1" y="38.6">2</text>
<text x="42.3" y="36">1</text>
<text x="92.4" y="39.9">2</text>
<text x="92.6" y="37.3">1</text>
<text x="211.9" y="36.3">4</text>
<text x="212" y="38.8">5</text>
<text x="36.7" y="59.9">1</text>
<text x="89.3" y="59.4">6</text>
<text x="132.7" y="59.7">6</text>
<text x="36.6" y="62.4">2</text>
<text x="89.3" y="64.5">4</text>
<text x="89.4" y="61.9">5</text>
<text x="132.7" y="64.7">4</text>
<text x="132.8" y="62.2">5</text>
<text x="89.4" y="69.6">2</text>
<text x="89.5" y="67">3</text>
<text x="132.8" y="69.8">2</text>
<text x="132.9" y="67.3">3</text>
<text x="1.9" y="72.2">B</text>
<text x="89.5" y="72.1">1</text>
<text x="133" y="72.4">1</text>
<text x="238" y="72.2">B</text>
<text x="87" y="89.9">6</text>
<text x="87" y="94.9">4</text>
<text x="87.1" y="92.4">5</text>
<text x="87.1" y="100">2</text>
<text x="87.2" y="97.5">3</text>
<text x="161.9" y="100.5">1</text>
<text x="166.6" y="101.8">1</text>
<text x="172.1" y="101.8">2</text>
<text x="177" y="100.5">2</text>
<text x="87.3" y="102.6">1</text>
<text x="161.7" y="105.6">5</text>
<text x="161.8" y="103.1">3</text>
<text x="166.6" y="104.3">3</text>
<text x="166.6" y="106.9">5</text>
<text x="172.1" y="104.3">4</text>
<text x="172.1" y="106.9">6</text>
<text x="177" y="103.1">4</text>
<text x="177" y="105.6">6</text>
<text x="161.7" y="108.2">7</text>
<text x="166.6" y="109.4">7</text>
<text x="172.1" y="109.4">8</text>
<text x="177" y="108.2">8</text>
<text x="1.8" y="119.7">C</text>
<text x="237.9" y="119.7">C</text>
<text x="62.6" y="123.6">1</text>
<text x="67.3" y="124.9">1</text>
<text x="62.4" y="131.3">4</text>
<text x="62.5" y="126.2">2</text>
<text x="62.5" y="128.7">3</text>
<text x="67.3" y="127.4">2</text>
<text x="67.3" y="130">3</text>
<text x="67.3" y="132.5">4</text>
<text x="130.4" y="137.3">NEG</text>
<text x="131" y="134.8">POS</text>
<text x="138.9" y="133.5">P</text>
<text x="138.9" y="136.1">N</text>
<text x="189.9" y="142.2">2</text>
<text x="190.1" y="139.6">1</text>
<text x="194.7" y="138.4">1</text>
<text x="194.7" y="140.9">2</text>
<text x="1.8" y="167.4">D</text>
<text x="237.9" y="167.4">D</text>
<text x="17" y="170.9" transform="rotate(-90 17 170.9)">1</text>
<text x="36.1" y="171.2" transform="rotate(-90 36.1 171.2)">1</text>
<text x="54.3" y="172" transform="rotate(-90 54.3 172)">1</text>
<text x="72.1" y="171.7" transform="rotate(-90 72.1 171.7)">1</text>
<text x="29.3" y="188.6">1</text>
<text x="89.4" y="188.6">2</text>
<text x="149.8" y="188.6">3</text>
<text x="210" y="188.6">4</text>
</g>
<g font-size="2.3" fill="#0e0e0e">
<text x="157.4" y="2">Text</text>
<text x="44.9" y="12.2">J_MOTOR_DRIVER_1</text>
<text x="99.5" y="12.4">J_MOTOR_DRIVER_6</text>
<text x="44.9" y="22.8">1714955</text>
<text x="99.5" y="23.1">1714955</text>
<text x="208.5" y="24.9">P_STLINK_HEADER_PINS</text>
<text x="44.9" y="33.3">J_MOTOR_DRIVER_3</text>
<text x="95.2" y="34.5">J_MOTOR_DRIVER_4</text>
<text x="44.9" y="43.9">1714955</text>
<text x="95.2" y="45.2">1714955</text>
<text x="209.7" y="46.7">61300511121</text>
<text x="39.4" y="57.1">J_MOTOR_DRIVER_5</text>
<text x="92.2" y="56.6">J_MOTOR_DRIVER_2</text>
<text x="135.6" y="56.9">J_MOTOR_DRIVER_7</text>
<text x="39.4" y="67.8">1714955</text>
<text x="92.2" y="77.4">TSW-106-07-G-S</text>
<text x="135.6" y="77.7">TSW-106-07-G-S</text>
<text x="10.9" y="89.9">GPS</text>
<text x="89.9" y="87.1">GPS_Connector</text>
<text x="170.4" y="90.4">NRF connector</text>
<text x="164.8" y="98">J_nrf</text>
<text x="89.9" y="107.9">TSW-106-07-G-S</text>
<text x="114.9" y="104.3">Controller[3B]</text>
<text x="117.8" y="106.9">Controller[1B]</text>
<text x="226.7" y="104.3">Controller[1B]</text>
<text x="230" y="106.9">Contro</text>
<text x="236.5" y="106.9">ller[1</text>
<text x="117.3" y="109.4">Controller[1B]</text>
<text x="164.8" y="113.2">PPPC042LFBN-RC</text>
<text x="237.3" y="109.4">Cont</text>
<text x="65.5" y="121.1">AI CAMERA CONNECTOR</text>
<text x="164.3" y="124.7">PI FILTER</text>
<text x="192.2" y="124.7">SWITCH</text>
<text x="129" y="130.7">J1</text>
<text x="65.5" y="136.3">S4B-PH-K-S_LF__SN_</text>
<text x="184.8" y="135.6">J2</text>
<text x="129" y="141.4">XT60-M</text>
<text x="184.8" y="146.2">3551</text>
<text x="148.5" y="159.4">Title:</text>
<text x="15" y="162.5">ST1</text>
<text x="34" y="162.7">ST2</text>
<text x="52.3" y="163.5">ST3</text>
<text x="70.1" y="163.2">ST4</text>
<text x="151.6" y="167.1">Size:</text>
<text x="162.5" y="167.1">Design Team:</text>
<text x="217.1" y="167.1">Revision:</text>
<text x="15" y="173.1">PT</text>
<text x="17.8" y="173.1">H-M2D5X5</text>
<text x="34" y="173.4">PT</text>
<text x="36.9" y="173.4">H-M2D5X5</text>
<text x="70.1" y="173.9">PT</text>
<text x="72.9" y="173.9">H-M2D5X5</text>
<text x="161.5" y="169.8">*</text>
<text x="218.1" y="171.9">*</text>
<text x="52.3" y="174.2">PT</text>
<text x="55.2" y="174.2">H-M2D5X5</text>
<text x="148.5" y="178.5">Date:</text>
<text x="156.7" y="178.7">3/17/2026</text>
<text x="170.6" y="178.5">Time Edited:</text>
<text x="184.6" y="178.5">2:36:44 PM</text>
<text x="204.4" y="178.5">Sheet 1</text>
<text x="214" y="178.5">of 5</text>
<text x="148.5" y="183.6">File: Connectors.SchDoc</text>
</g>
<g font-size="2.3" fill="#262626">
<text x="13" y="16.2">M1_OUT+</text>
<text x="66.9" y="16.5">M6_OUT+</text>
<text x="13.4" y="18.8">M1_OUT-</text>
<text x="67.5" y="19">M6_OUT-</text>
<text x="182.8" y="26.1">3.3v</text>
<text x="165.4" y="35">MCU_SWCLK</text>
<text x="166" y="32.5">MCU_SWDIO</text>
<text x="14.8" y="37.3">M3_OUT+</text>
<text x="15.4" y="39.9">M3_OUT-</text>
<text x="64.1" y="38.8">M4_OUT+</text>
<text x="64.9" y="41.4">M4_OUT-</text>
<text x="167.6" y="37.6">MCU_NRST</text>
<text x="14.6" y="61.2">M5_OUT+</text>
<text x="15.1" y="63.7">M5_OUT-</text>
<text x="66.7" y="65.7">GND</text>
<text x="67.4" y="60.7">M2_OUT+</text>
<text x="68" y="63.2">M2_OUT-</text>
<text x="108.2" y="60.9">M7_OUT+</text>
<text x="109.1" y="63.5">M7_OUT-</text>
<text x="51.8" y="70.8">Motor_</text>
<text x="58.8" y="70.8">Encoder_1.1</text>
<text x="77.7" y="68.3">5v</text>
<text x="109.3" y="66">GND</text>
<text x="109.9" y="71.1">Motor_</text>
<text x="116.9" y="71.1">Encoder_2.1</text>
<text x="120.3" y="68.5">5v</text>
<text x="207.5" y="69.3">GND</text>
<text x="51.6" y="73.4">Motor_Encoder_1.2</text>
<text x="109.8" y="73.6">Motor_Encoder_2.2</text>
<text x="65.7" y="87.3">5v</text>
<text x="19.6" y="93.7">UART7_RX</text>
<text x="137.4" y="95.5">GND</text>
<text x="191.2" y="92.9">3.3v</text>
<text x="19.6" y="96.2">UART7_TX</text>
<text x="21.6" y="98.8">I2C_SCL</text>
<text x="21.6" y="101.3">I2C_SDA</text>
<text x="131.4" y="104.3">NRF_CE</text>
<text x="134.2" y="106.9">SPI1_SCK</text>
<text x="213.5" y="104.3">NRF_CSN</text>
<text x="215.7" y="106.9">SPI1_MOSI</text>
<text x="64.1" y="110.2">GND</text>
<text x="133.8" y="109.4">SPI1_MISO</text>
<text x="216.1" y="109.4">NRF_INTERRUPT</text>
<text x="17.5" y="124.9">I2C_SDA</text>
<text x="18.5" y="128">I2C_SCL</text>
<text x="147.2" y="130.2">12_before_switch</text>
<text x="192.4" y="131.5">12_before_switch</text>
<text x="67.5" y="143.2">3.3V</text>
<text x="48.8" y="149.5">GND</text>
<text x="148.9" y="151.6">GND</text>
<text x="199.4" y="152.6">12V</text>
<text x="15.1" y="183.3">GND</text>
<text x="34.1" y="183.1">GND</text>
<text x="52.4" y="184.3">GND</text>
<text x="70.2" y="184.3">GND</text>
</g>
<g font-size="1.1" fill="#0e0e0e">
<text x="159.1" y="101.3">PIJ0nrf01</text>
<text x="174.3" y="101.3">PIJ0nrf02</text>
<text x="159.1" y="103.7">PIJ0nrf03</text>
<text x="174.3" y="103.7">PIJ0nrf04</text>
</g>
</svg>
